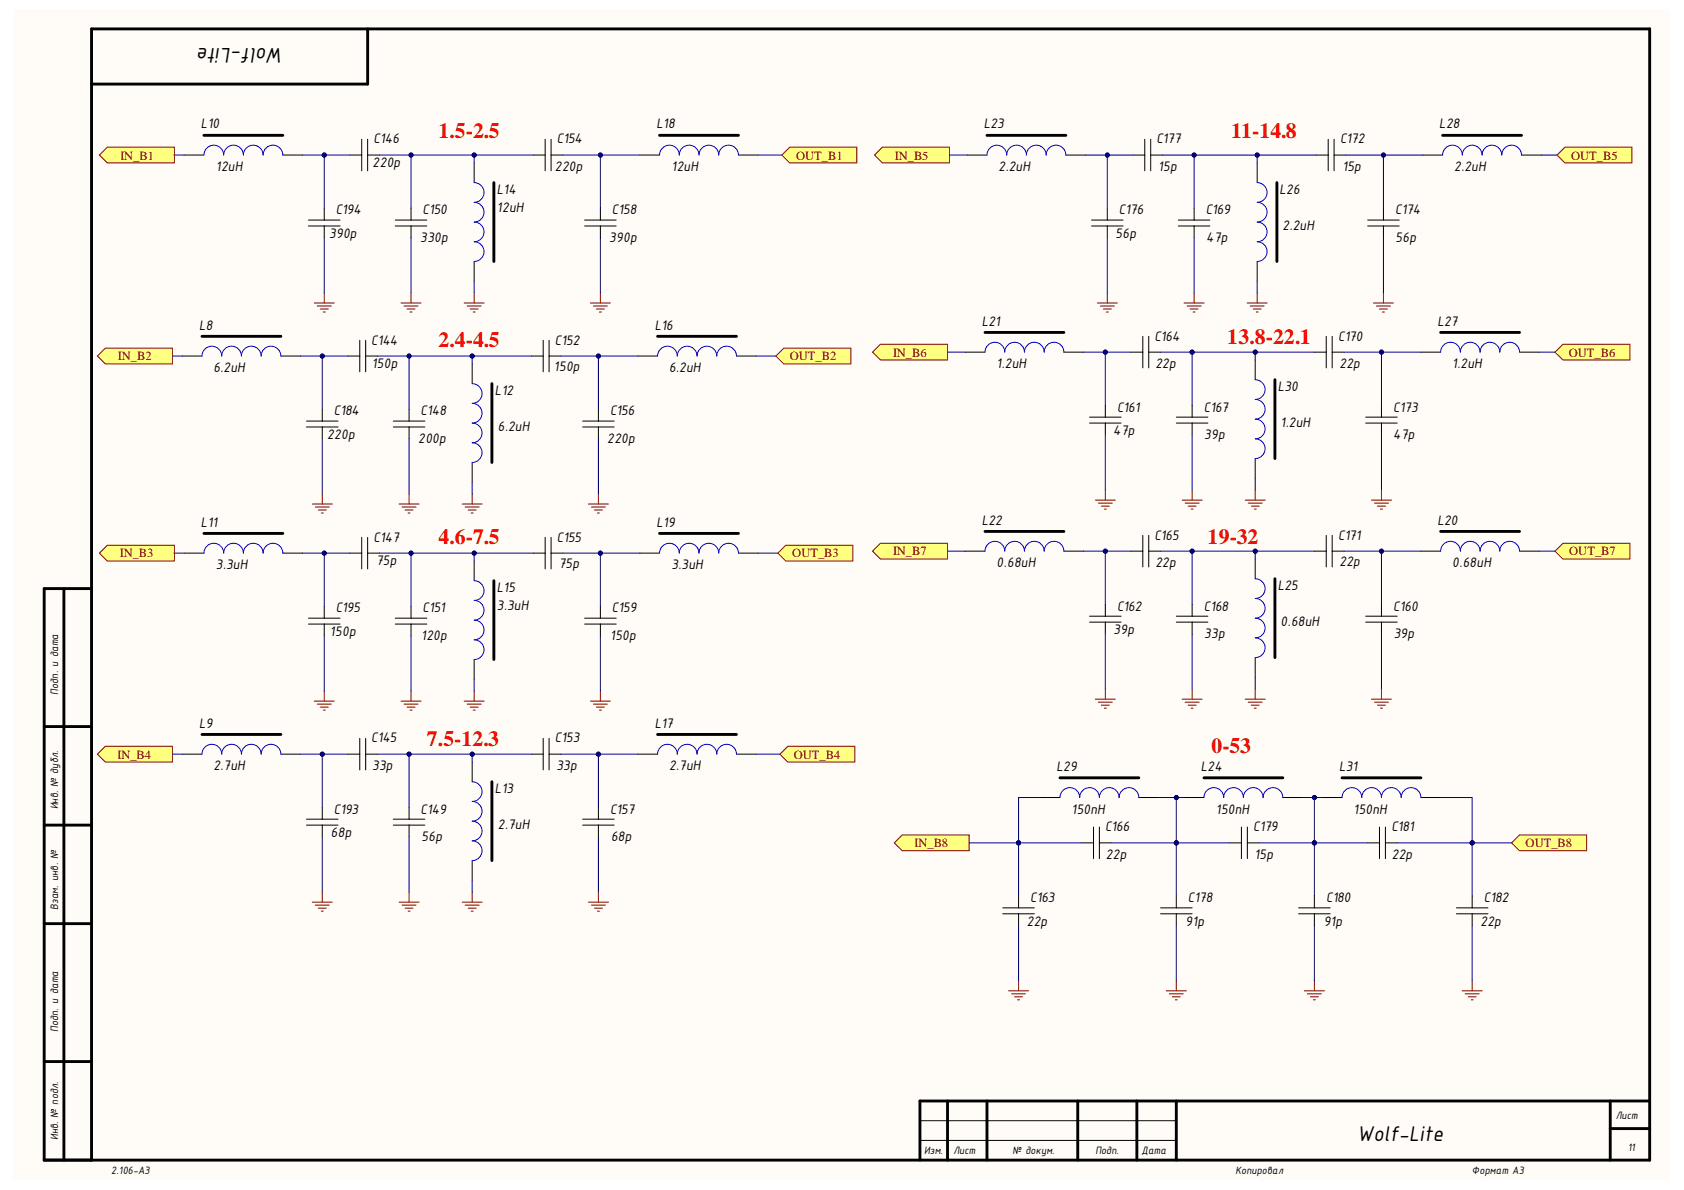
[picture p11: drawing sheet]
<svg xmlns="http://www.w3.org/2000/svg" width="297mm" height="210mm" viewBox="0 0 297 210" stroke-linecap="round" stroke-linejoin="round" font-family="sans-serif">
<g fill="#fffcf8">
<path d="M2.2 1.6h292.3v206.5h-292.3z" fill-rule="evenodd"/>
<path d="M2.2 1.6h292.3v206.5h-292.3z" fill-rule="evenodd"/>
</g>
<g fill="none" stroke="#000" stroke-width=".51">
<path d="M64.8 5.1v9.7h-48.7M36 23.9h13.9M87.1 32.2v13.9M116.3 23.9h14M7.8 103.8v100.8h283.2v-199.5h-274.9v199.5M7.8 103.8h8.3M11.3 103.8v100.8M7.8 128.2h8.3M7.8 145.5h8.3M7.8 162.9h8.3M7.8 187.3h8.3M167.1 194.2v10.4"/>
<path d="M174.1 194.2v10.4M190.1 194.2v10.4M200.5 194.2v10.4M207.5 194.2v10.4M284 194.2v10.4M284 199.1h7M291 194.2h-128.7v10.4"/>
</g>
<g fill="none" stroke="#000" stroke-width=".18">
<path d="M32.5 27.3h3.5M49.9 27.3h3.5M54.4 39.9h5.6M54.4 38.8h5.6M57.2 36.7v2.1M57.2 39.9v2M61.7 27.3h2.1M63.8 24.6v5.5M64.8 24.6v5.5M64.8 27.3h2.1M69.7 39.9h5.6M69.7 38.8h5.6"/>
<path d="M72.5 36.7v2.1M72.5 39.9v2M83.6 28.7v3.5M94.1 27.3h2.1M96.2 24.6v5.5M97.2 27.3h2.1M97.2 24.6v5.5M103.1 39.9h5.6M103.1 38.8h5.6M105.9 36.7v2.1M105.9 39.9v2M112.9 27.3h3.4"/>
<path d="M130.3 27.3h3.4M83.6 46.1v3.5M162.3 197.7h45.2M162.3 201.2h45.2"/>
</g>
<path d="M36 27.3a1.74 1.74 0 0 1 1.7-1.7 1.74 1.74 0 0 1 1.7 1.7 1.74 1.74 0 0 1 1.8-1.7 1.74 1.74 0 0 1 1.7 1.7 1.74 1.74 0 0 1 1.8-1.7 1.74 1.74 0 0 1 1.7 1.7 1.74 1.74 0 0 1 1.7-1.7 1.74 1.74 0 0 1 1.8 1.7M83.6 32.2a1.74 1.74 0 0 1 1.8 1.8 1.74 1.74 0 0 1-1.8 1.7 1.74 1.74 0 0 1 1.8 1.7 1.74 1.74 0 0 1-1.8 1.8 1.74 1.74 0 0 1 1.8 1.7 1.74 1.74 0 0 1-1.8 1.7 1.74 1.74 0 0 1 1.8 1.8 1.74 1.74 0 0 1-1.8 1.7M116.3 27.3a1.74 1.74 0 0 1 1.8-1.7 1.74 1.74 0 0 1 1.7 1.7 1.74 1.74 0 0 1 1.8-1.7 1.74 1.74 0 0 1 1.7 1.7 1.74 1.74 0 0 1 1.7-1.7 1.74 1.74 0 0 1 1.8 1.7 1.74 1.74 0 0 1 1.7-1.7 1.74 1.74 0 0 1 1.8 1.7" fill="none" stroke="#00f" stroke-width=".18"/>
<g fill="none" stroke="#800000" stroke-width=".18">
<path d="M55.4 53.4h3.6M56 54h2.4M56.5 54.5h1.4M57 55h.4M57.2 51.7v1.7M70.7 53.4h3.6M71.3 54h2.4M71.8 54.5h1.4M72.3 55h.4M72.5 51.7v1.7M81.9 53.4h3.5M82.4 54h2.5"/>
<path d="M82.9 54.5h1.4M83.5 55h.3M83.6 51.7v1.7M104.1 53.4h3.6M104.7 54h2.4M105.2 54.5h1.4M105.7 55h.4M105.9 51.7v1.7"/>
</g>
<path d="M17.5 27.3l1.4-1.3h11.9v2.7h-11.9z" fill-rule="evenodd" fill="#ffff80"/>
<path d="M17.5 27.3l1.4-1.3h11.9v2.7h-11.9z" fill="none" stroke="#800000" stroke-width=".18"/>
<path d="M137.9 27.3l1.4-1.3h11.8v2.7h-11.8z" fill-rule="evenodd" fill="#ffff80"/>
<g fill="none" stroke="#800000" stroke-width=".18">
<path d="M137.9 27.3l1.4-1.3h11.8v2.7h-11.8zM55.1 88.9h3.5M55.6 89.4h2.5M56.1 90h1.5M56.7 90.5h.3M56.8 87.1v1.8M70.4 88.9h3.5M70.9 89.4h2.5M71.4 90h1.5M72 90.5h.3M72.2 87.1v1.8M81.5 88.9h3.6"/>
<path d="M82 89.4h2.5M82.6 90h1.4M83.1 90.5h.4M83.3 87.1v1.8M103.8 88.9h3.5M104.3 89.4h2.5M104.8 90h1.5M105.4 90.5h.3M105.6 87.1v1.8"/>
</g>
<g fill="none" stroke="#000" stroke-width=".18">
<path d="M32.1 62.8h3.5M49.5 62.8h3.5M54.1 75.3h5.5M54.1 74.3h5.5M56.8 72.2v2.1M56.8 75.3v2.1M61.4 62.8h2.1M63.5 60v5.6M64.5 60v5.6M64.5 62.8h2.1M69.4 75.3h5.5M69.4 74.3h5.5"/>
<path d="M72.2 72.2v2.1M72.2 75.3v2.1M83.3 64.2v3.5M93.7 62.8h2.1M95.8 60v5.6M96.9 62.8h2M96.9 60v5.6M102.8 75.3h5.5M102.8 74.3h5.5M105.6 72.2v2.1M105.6 75.3v2.1M112.5 62.8h3.5"/>
<path d="M129.9 62.8h3.5M83.3 81.6v3.5"/>
</g>
<path d="M35.6 62.8a1.74 1.74 0 0 1 1.8-1.7 1.74 1.74 0 0 1 1.7 1.7 1.74 1.74 0 0 1 1.7-1.7 1.74 1.74 0 0 1 1.8 1.7 1.74 1.74 0 0 1 1.7-1.7 1.74 1.74 0 0 1 1.8 1.7 1.74 1.74 0 0 1 1.7-1.7 1.74 1.74 0 0 1 1.7 1.7M83.3 67.7a1.74 1.74 0 0 1 1.7 1.7 1.74 1.74 0 0 1-1.7 1.7 1.74 1.74 0 0 1 1.7 1.8 1.74 1.74 0 0 1-1.7 1.7 1.74 1.74 0 0 1 1.7 1.8 1.74 1.74 0 0 1-1.7 1.7 1.74 1.74 0 0 1 1.7 1.7 1.74 1.74 0 0 1-1.7 1.8M116 62.8a1.74 1.74 0 0 1 1.7-1.7 1.74 1.74 0 0 1 1.8 1.7 1.74 1.74 0 0 1 1.7-1.7 1.74 1.74 0 0 1 1.7 1.7 1.74 1.74 0 0 1 1.8-1.7 1.74 1.74 0 0 1 1.7 1.7 1.74 1.74 0 0 1 1.8-1.7 1.74 1.74 0 0 1 1.7 1.7" fill="none" stroke="#00f" stroke-width=".18"/>
<path d="M35.6 59.3h13.9M116 59.3h13.9M86.8 67.7v13.9" fill="none" stroke="#000" stroke-width=".51"/>
<path d="M17.2 62.8l1.4-1.4h11.8v2.8h-11.8z" fill-rule="evenodd" fill="#ffff80"/>
<path d="M17.2 62.8l1.4-1.4h11.8v2.8h-11.8z" fill="none" stroke="#800000" stroke-width=".18"/>
<path d="M136.9 62.8l1.4-1.4h11.8v2.8h-11.8z" fill-rule="evenodd" fill="#ffff80"/>
<g fill="none" stroke="#800000" stroke-width=".18">
<path d="M136.9 62.8l1.4-1.4h11.8v2.8h-11.8zM55.4 123.7h3.6M56 124.2h2.4M56.5 124.7h1.4M57 125.3h.4M57.2 121.9v1.8M70.7 123.7h3.6M71.3 124.2h2.4M71.8 124.7h1.4M72.3 125.3h.4M72.5 121.9v1.8M81.9 123.7h3.5"/>
<path d="M82.4 124.2h2.5M82.9 124.7h1.4M83.5 125.3h.3M83.6 121.9v1.8M104.1 123.7h3.6M104.7 124.2h2.4M105.2 124.7h1.4M105.7 125.3h.4M105.9 121.9v1.8"/>
</g>
<g fill="none" stroke="#000" stroke-width=".18">
<path d="M32.5 97.6h3.5M49.9 97.6h3.5M61.7 97.6h2.1M63.8 94.8v5.5M64.8 94.8v5.5M64.8 97.6h2.1M83.6 99v3.4M94.1 97.6h2.1M96.2 94.8v5.5M97.2 97.6h2.1M97.2 94.8v5.5M112.9 97.6h3.4"/>
<path d="M130.3 97.6h3.4M54.4 110.1h5.6M54.4 109h5.6M57.2 107v2M57.2 110.1v2.1M69.7 110.1h5.6M69.7 109h5.6M72.5 107v2M72.5 110.1v2.1M83.6 116.3v3.5M103.1 110.1h5.6M103.1 109h5.6"/>
<path d="M105.9 107v2M105.9 110.1v2.1"/>
</g>
<path d="M36 97.6a1.74 1.74 0 0 1 1.7-1.8 1.74 1.74 0 0 1 1.7 1.8 1.74 1.74 0 0 1 1.8-1.8 1.74 1.74 0 0 1 1.7 1.8 1.74 1.74 0 0 1 1.8-1.8 1.74 1.74 0 0 1 1.7 1.8 1.74 1.74 0 0 1 1.7-1.8 1.74 1.74 0 0 1 1.8 1.8M116.3 97.6a1.74 1.74 0 0 1 1.8-1.8 1.74 1.74 0 0 1 1.7 1.8 1.74 1.74 0 0 1 1.8-1.8 1.74 1.74 0 0 1 1.7 1.8 1.74 1.74 0 0 1 1.7-1.8 1.74 1.74 0 0 1 1.8 1.8 1.74 1.74 0 0 1 1.7-1.8 1.74 1.74 0 0 1 1.8 1.8M83.6 102.4a1.74 1.74 0 0 1 1.8 1.8 1.74 1.74 0 0 1-1.8 1.7 1.74 1.74 0 0 1 1.8 1.7 1.74 1.74 0 0 1-1.8 1.8 1.74 1.74 0 0 1 1.8 1.7 1.74 1.74 0 0 1-1.8 1.8 1.74 1.74 0 0 1 1.8 1.7 1.74 1.74 0 0 1-1.8 1.7" fill="none" stroke="#00f" stroke-width=".18"/>
<path d="M36 94.1h13.9M116.3 94.1h14M87.1 102.4v13.9" fill="none" stroke="#000" stroke-width=".51"/>
<path d="M17.5 97.6l1.4-1.4h11.9v2.8h-11.9z" fill-rule="evenodd" fill="#ffff80"/>
<path d="M17.5 97.6l1.4-1.4h11.9v2.8h-11.9z" fill="none" stroke="#800000" stroke-width=".18"/>
<path d="M137.2 97.6l1.4-1.4h11.8v2.8h-11.8z" fill-rule="evenodd" fill="#ffff80"/>
<g fill="none" stroke="#800000" stroke-width=".18">
<path d="M137.2 97.6l1.4-1.4h11.8v2.8h-11.8zM55.1 159.1h3.5M55.6 159.7h2.5M56.8 157.4v1.7M70.4 159.1h3.5M70.9 159.7h2.5M72.2 157.4v1.7M81.5 159.1h3.6M82 159.7h2.5M83.3 157.4v1.7M103.8 159.1h3.5M104.3 159.7h2.5"/>
<path d="M105.6 157.4v1.7M56.1 160.2h1.5M56.7 160.7h.3M71.4 160.2h1.5M72 160.7h.3M82.6 160.2h1.4M83.1 160.7h.4M104.8 160.2h1.5M105.4 160.7h.3"/>
</g>
<g fill="none" stroke="#000" stroke-width=".18">
<path d="M32.1 133h3.5M49.5 133h3.5M61.4 133h2.1M63.5 130.2v5.6M64.5 130.2v5.6M64.5 133h2.1M83.3 134.4v3.5M93.7 133h2.1M95.8 130.2v5.6M96.9 133h2M96.9 130.2v5.6M112.5 133h3.5"/>
<path d="M129.9 133h3.5M54.1 145.5h5.5M54.1 144.5h5.5M56.8 142.4v2.1M56.8 145.5v2.1M69.4 145.5h5.5M69.4 144.5h5.5M72.2 142.4v2.1M72.2 145.5v2.1M83.3 151.8v3.5M102.8 145.5h5.5M102.8 144.5h5.5"/>
<path d="M105.6 142.4v2.1M105.6 145.5v2.1"/>
</g>
<path d="M35.6 133a1.74 1.74 0 0 1 1.8-1.7 1.74 1.74 0 0 1 1.7 1.7 1.74 1.74 0 0 1 1.7-1.7 1.74 1.74 0 0 1 1.8 1.7 1.74 1.74 0 0 1 1.7-1.7 1.74 1.74 0 0 1 1.8 1.7 1.74 1.74 0 0 1 1.7-1.7 1.74 1.74 0 0 1 1.7 1.7M83.3 137.9a1.74 1.74 0 0 1 1.7 1.7 1.74 1.74 0 0 1-1.7 1.8 1.74 1.74 0 0 1 1.7 1.7 1.74 1.74 0 0 1-1.7 1.7 1.74 1.74 0 0 1 1.7 1.8 1.74 1.74 0 0 1-1.7 1.7 1.74 1.74 0 0 1 1.7 1.8 1.74 1.74 0 0 1-1.7 1.7M116 133a1.74 1.74 0 0 1 1.7-1.7 1.74 1.74 0 0 1 1.8 1.7 1.74 1.74 0 0 1 1.7-1.7 1.74 1.74 0 0 1 1.7 1.7 1.74 1.74 0 0 1 1.8-1.7 1.74 1.74 0 0 1 1.7 1.7 1.74 1.74 0 0 1 1.8-1.7 1.74 1.74 0 0 1 1.7 1.7" fill="none" stroke="#00f" stroke-width=".18"/>
<path d="M35.6 129.5h13.9M86.8 137.9v13.9M116 129.5h13.9" fill="none" stroke="#000" stroke-width=".51"/>
<path d="M17.2 133l1.4-1.4h11.8v2.8h-11.8z" fill-rule="evenodd" fill="#ffff80"/>
<path d="M17.2 133l1.4-1.4h11.8v2.8h-11.8z" fill="none" stroke="#800000" stroke-width=".18"/>
<path d="M137.6 133l1.4-1.4h11.8v2.8h-11.8z" fill-rule="evenodd" fill="#ffff80"/>
<g fill="none" stroke="#800000" stroke-width=".18">
<path d="M193.5 53.5h3.6M194.1 54h2.5M194.6 54.5h1.4M195.1 55h.4M195.3 51.7v1.8M208.9 53.5h3.5M209.4 54h2.5M209.9 54.5h1.4M210.4 55h.4M210.6 51.7v1.8M220 53.5h3.5M220.5 54h2.5"/>
<path d="M221.1 54.5h1.4M221.6 55h.3M221.8 51.7v1.8M242.3 53.5h3.5M242.8 54h2.5M243.3 54.5h1.4M243.8 55h.4M244 51.7v1.8M137.6 133l1.4-1.4h11.8v2.8h-11.8z"/>
</g>
<g fill="none" stroke="#000" stroke-width=".18">
<path d="M170.6 27.4h3.5M188 27.4h3.5M192.5 39.9h5.6M192.5 38.8h5.6M195.3 36.7v2.1M195.3 39.9v2M199.8 27.4h2.1M201.9 24.6v5.5M203 24.6v5.5M203 27.4h2.1M207.8 39.9h5.6M207.8 38.8h5.6"/>
<path d="M210.6 36.7v2.1M210.6 39.9v2M221.8 28.7v3.5M232.2 27.4h2.1M234.3 24.6v5.5M235.3 27.4h2.1M235.3 24.6v5.5M241.2 39.9h5.6M241.2 38.8h5.6M244 36.7v2.1M244 39.9v2M251 27.4h3.5"/>
<path d="M268.4 27.4h3.5M221.8 46.1v3.5"/>
</g>
<path d="M174.1 27.3a1.74 1.74 0 0 1 1.7-1.7 1.74 1.74 0 0 1 1.8 1.8 1.74 1.74 0 0 1 1.7-1.8 1.74 1.74 0 0 1 1.8 1.8 1.74 1.74 0 0 1 1.7-1.8 1.74 1.74 0 0 1 1.7 1.8 1.74 1.74 0 0 1 1.8-1.8 1.74 1.74 0 0 1 1.7 1.8M221.8 32.2a1.74 1.74 0 0 1 1.7 1.8 1.74 1.74 0 0 1-1.7 1.7 1.74 1.74 0 0 1 1.7 1.7 1.74 1.74 0 0 1-1.7 1.8 1.74 1.74 0 0 1 1.7 1.7 1.74 1.74 0 0 1-1.7 1.7 1.74 1.74 0 0 1 1.7 1.8 1.74 1.74 0 0 1-1.7 1.7M254.5 27.3a1.74 1.74 0 0 1 1.7-1.7 1.74 1.74 0 0 1 1.7 1.8 1.74 1.74 0 0 1 1.8-1.8 1.74 1.74 0 0 1 1.7 1.8 1.74 1.74 0 0 1 1.8-1.8 1.74 1.74 0 0 1 1.7 1.8 1.74 1.74 0 0 1 1.7-1.8 1.74 1.74 0 0 1 1.8 1.8" fill="none" stroke="#00f" stroke-width=".18"/>
<path d="M174.1 23.9h13.9M225.2 32.2v13.9M254.5 23.9h13.9" fill="none" stroke="#000" stroke-width=".51"/>
<path d="M154.3 27.3l1.3-1.3h11.9v2.7h-11.9z" fill-rule="evenodd" fill="#ffff80"/>
<path d="M154.3 27.3l1.3-1.3h11.9v2.7h-11.9z" fill="none" stroke="#800000" stroke-width=".18"/>
<path d="M274.6 27.4l1.4-1.4h11.9v2.7h-11.9z" fill-rule="evenodd" fill="#ffff80"/>
<g fill="none" stroke="#800000" stroke-width=".18">
<path d="M274.6 27.4l1.4-1.4h11.9v2.7h-11.9zM193.2 88.2h3.5M193.7 88.7h2.5M194.3 89.3h1.4M194.8 89.8h.3M195 86.4v1.8M208.5 88.2h3.5M209 88.7h2.5M209.6 89.3h1.4M210.1 89.8h.3M210.3 86.4v1.8M219.6 88.2h3.6"/>
<path d="M220.2 88.7h2.4M220.7 89.3h1.4M221.2 89.8h.4M221.4 86.4v1.8M241.9 88.2h3.5M242.4 88.7h2.5M243 89.3h1.4M243.5 89.8h.4M243.7 86.4v1.8"/>
</g>
<g fill="none" stroke="#000" stroke-width=".18">
<path d="M201.6 59.3v5.6M202.6 59.3v5.6M233.9 59.3v5.6M235 59.3v5.6M170.3 62.1h3.4M187.7 62.1h3.4M192.2 74.6h5.5M192.2 73.6h5.5M195 71.5v2.1M195 74.6v2.1M199.5 62.1h2.1M202.6 62.1h2.1"/>
<path d="M207.5 74.6h5.6M207.5 73.6h5.6M210.3 71.5v2.1M210.3 74.6v2.1M221.4 63.5v3.5M231.8 62.1h2.1M235 62.1h2.1M240.9 74.6h5.6M240.9 73.6h5.6M243.7 71.5v2.1M243.7 74.6v2.1M250.6 62.1h3.5"/>
<path d="M268 62.1h3.5M221.4 80.9v3.5"/>
</g>
<path d="M173.7 62.1a1.74 1.74 0 0 1 1.8-1.7 1.74 1.74 0 0 1 1.7 1.7M177.2 62.1a1.74 1.74 0 0 1 1.8-1.7 1.74 1.74 0 0 1 1.7 1.7M180.7 62.1a1.74 1.74 0 0 1 1.7-1.7 1.74 1.74 0 0 1 1.8 1.7M184.2 62.1a1.74 1.74 0 0 1 1.7-1.7 1.74 1.74 0 0 1 1.8 1.7M221.4 67a1.74 1.74 0 0 1 1.7 1.7 1.74 1.74 0 0 1-1.7 1.8 1.74 1.74 0 0 1 1.7 1.7 1.74 1.74 0 0 1-1.7 1.7 1.74 1.74 0 0 1 1.7 1.8 1.74 1.74 0 0 1-1.7 1.7 1.74 1.74 0 0 1 1.7 1.7 1.74 1.74 0 0 1-1.7 1.8M254.1 62.1a1.74 1.74 0 0 1 1.8-1.7 1.74 1.74 0 0 1 1.7 1.7M257.6 62.1a1.74 1.74 0 0 1 1.7-1.7 1.74 1.74 0 0 1 1.8 1.7M261.1 62.1a1.74 1.74 0 0 1 1.7-1.7 1.74 1.74 0 0 1 1.7 1.7M264.5 62.1a1.74 1.74 0 0 1 1.8-1.7 1.74 1.74 0 0 1 1.7 1.7" fill="none" stroke="#00f" stroke-width=".18"/>
<path d="M173.7 58.6h14M254.1 58.6h13.9M224.9 67v13.9" fill="none" stroke="#000" stroke-width=".51"/>
<path d="M153.9 62.1l1.4-1.4h11.8v2.8h-11.8z" fill-rule="evenodd" fill="#ffff80"/>
<path d="M153.9 62.1l1.4-1.4h11.8v2.8h-11.8z" fill="none" stroke="#800000" stroke-width=".18"/>
<path d="M274.3 62.1l1.4-1.4h11.8v2.8h-11.8z" fill-rule="evenodd" fill="#ffff80"/>
<g fill="none" stroke="#800000" stroke-width=".18">
<path d="M274.3 62.1l1.4-1.4h11.8v2.8h-11.8zM193.2 123.3h3.5M193.7 123.9h2.5M194.3 124.4h1.4M194.8 124.9h.3M195 121.6v1.7M208.5 123.3h3.5M209 123.9h2.5M209.6 124.4h1.4M210.1 124.9h.3M210.3 121.6v1.7M219.6 123.3h3.6"/>
<path d="M220.2 123.9h2.4M220.7 124.4h1.4M221.2 124.9h.4M221.4 121.6v1.7M241.9 123.3h3.5M242.4 123.9h2.5M243 124.4h1.4M243.5 124.9h.4M243.7 121.6v1.7"/>
</g>
<g fill="none" stroke="#000" stroke-width=".18">
<path d="M170.3 97.2h3.4M187.7 97.2h3.4M199.5 97.2h2.1M201.6 94.4v5.6M202.6 94.4v5.6M202.6 97.2h2.1M221.4 98.6v3.5M231.8 97.2h2.1M233.9 94.4v5.6M235 97.2h2.1M235 94.4v5.6M250.6 97.2h3.5"/>
<path d="M268 97.2h3.5M192.2 109.7h5.5M192.2 108.7h5.5M195 106.6v2.1M195 109.7v2.1M207.5 109.7h5.6M207.5 108.7h5.6M210.3 106.6v2.1M210.3 109.7v2.1M221.4 116v3.5M240.9 109.7h5.6M240.9 108.7h5.6"/>
<path d="M243.7 106.6v2.1M243.7 109.7v2.1"/>
</g>
<path d="M173.7 97.2a1.74 1.74 0 0 1 1.8-1.7 1.74 1.74 0 0 1 1.7 1.7 1.74 1.74 0 0 1 1.8-1.7 1.74 1.74 0 0 1 1.7 1.7 1.74 1.74 0 0 1 1.7-1.7 1.74 1.74 0 0 1 1.8 1.7 1.74 1.74 0 0 1 1.7-1.7 1.74 1.74 0 0 1 1.8 1.7M254.1 97.2a1.74 1.74 0 0 1 1.8-1.7 1.74 1.74 0 0 1 1.7 1.7 1.74 1.74 0 0 1 1.7-1.7 1.74 1.74 0 0 1 1.8 1.7 1.74 1.74 0 0 1 1.7-1.7 1.74 1.74 0 0 1 1.7 1.7 1.74 1.74 0 0 1 1.8-1.7 1.74 1.74 0 0 1 1.7 1.7M221.4 102.1a1.74 1.74 0 0 1 1.7 1.7 1.74 1.74 0 0 1-1.7 1.8 1.74 1.74 0 0 1 1.7 1.7 1.74 1.74 0 0 1-1.7 1.7 1.74 1.74 0 0 1 1.7 1.8 1.74 1.74 0 0 1-1.7 1.7 1.74 1.74 0 0 1 1.7 1.7 1.74 1.74 0 0 1-1.7 1.8" fill="none" stroke="#00f" stroke-width=".18"/>
<path d="M173.7 93.7h14M254.1 93.7h13.9M224.9 102.1v13.9" fill="none" stroke="#000" stroke-width=".51"/>
<path d="M153.9 97.2l1.4-1.4h11.8v2.8h-11.8z" fill-rule="evenodd" fill="#ffff80"/>
<path d="M153.9 97.2l1.4-1.4h11.8v2.8h-11.8z" fill="none" stroke="#800000" stroke-width=".18"/>
<path d="M274.3 97.2l1.4-1.4h11.8v2.8h-11.8z" fill-rule="evenodd" fill="#ffff80"/>
<path d="M274.3 97.2l1.4-1.4h11.8v2.8h-11.8z" fill="none" stroke="#800000" stroke-width=".18"/>
<path d="M157.7 148.7l1.4-1.4h11.9v2.8h-11.9z" fill-rule="evenodd" fill="#ffff80"/>
<path d="M157.7 148.7l1.4-1.4h11.9v2.8h-11.9z" fill="none" stroke="#800000" stroke-width=".18"/>
<path d="M266.6 148.7l1.4-1.4h11.9v2.8h-11.9z" fill-rule="evenodd" fill="#ffff80"/>
<path d="M266.6 148.7l1.4-1.4h11.9v2.8h-11.9z" fill="none" stroke="#800000" stroke-width=".18"/>
<g fill="none" stroke="#000" stroke-width=".18">
<path d="M183.5 140.7h3.5M190.8 148.7h2.1M192.9 145.9v5.6M193.9 145.9v5.6M193.9 148.7h2.1M200.9 140.7h3.5M208.9 140.7h3.5M216.9 148.7h2.1M219 145.9v5.6M220 148.7h2.1M220 145.9v5.6M226.3 140.7h3.5"/>
<path d="M233.2 140.7h3.5M241.2 148.7h2.1M243.3 145.9v5.6M244.4 148.7h2.1M244.4 145.9v5.6M250.6 140.7h3.5"/>
</g>
<path d="M187 140.7a1.74 1.74 0 0 1 1.7-1.8 1.74 1.74 0 0 1 1.7 1.8 1.74 1.74 0 0 1 1.8-1.8 1.74 1.74 0 0 1 1.7 1.8 1.74 1.74 0 0 1 1.8-1.8 1.74 1.74 0 0 1 1.7 1.8 1.74 1.74 0 0 1 1.7-1.8 1.74 1.74 0 0 1 1.8 1.8M212.4 140.7a1.74 1.74 0 0 1 1.7-1.8 1.74 1.74 0 0 1 1.7 1.8 1.74 1.74 0 0 1 1.8-1.8 1.74 1.74 0 0 1 1.7 1.8 1.74 1.74 0 0 1 1.8-1.8 1.74 1.74 0 0 1 1.7 1.8 1.74 1.74 0 0 1 1.7-1.8 1.74 1.74 0 0 1 1.8 1.8M236.7 140.7a1.74 1.74 0 0 1 1.8-1.8 1.74 1.74 0 0 1 1.7 1.8 1.74 1.74 0 0 1 1.7-1.8 1.74 1.74 0 0 1 1.8 1.8 1.74 1.74 0 0 1 1.7-1.8 1.74 1.74 0 0 1 1.8 1.8 1.74 1.74 0 0 1 1.7-1.8 1.74 1.74 0 0 1 1.7 1.8" fill="none" stroke="#00f" stroke-width=".18"/>
<path d="M187 137.2h13.9M212.4 137.2h13.9M236.7 137.2h13.9" fill="none" stroke="#000" stroke-width=".51"/>
<path d="M53.4 27.3h8.3" fill="none" stroke="#000080" stroke-width=".18"/>
<circle cx="57.2" cy="27.3" r=".35" fill="#000080"/>
<g fill="none" stroke="#000080" stroke-width=".18">
<path d="M57.2 27.3v9.4"/>
<circle cx="57.2" cy="27.3" r=".35"/>
</g>
<circle cx="57.2" cy="27.3" r=".35" fill="#000080"/>
<g fill="none" stroke="#000080" stroke-width=".18">
<path d="M72.5 27.3v9.4"/>
<circle cx="57.2" cy="27.3" r=".35"/>
</g>
<circle cx="72.5" cy="27.3" r=".35" fill="#000080"/>
<g fill="none" stroke="#000080" stroke-width=".18">
<path d="M66.9 27.3h16.7v1.4M57.2 41.9v9.8M72.5 41.9v9.8M83.6 49.6v2.1"/>
<circle cx="72.5" cy="27.3" r=".35"/>
</g>
<circle cx="72.5" cy="27.3" r=".35" fill="#000080"/>
<circle cx="72.5" cy="27.3" r=".35" fill="none" stroke="#000080" stroke-width=".18"/>
<circle cx="83.6" cy="27.3" r=".35" fill="#000080"/>
<g fill="none" stroke="#000080" stroke-width=".18">
<path d="M83.6 27.3h10.5"/>
<circle cx="83.6" cy="27.3" r=".35"/>
</g>
<circle cx="83.6" cy="27.3" r=".35" fill="#000080"/>
<g fill="none" stroke="#000080" stroke-width=".18">
<path d="M99.3 27.3h6.6v9.4M105.9 41.9v9.8"/>
<circle cx="83.6" cy="27.3" r=".35"/>
</g>
<circle cx="105.9" cy="27.3" r=".35" fill="#000080"/>
<g fill="none" stroke="#000080" stroke-width=".18">
<path d="M105.9 27.3h7"/>
<circle cx="105.9" cy="27.3" r=".35"/>
</g>
<circle cx="105.9" cy="27.3" r=".35" fill="#000080"/>
<g fill="none" stroke="#000080" stroke-width=".18">
<path d="M30.8 27.3h1.7M133.7 27.3h4.2M53 62.8h8.4"/>
<circle cx="105.9" cy="27.3" r=".35"/>
</g>
<circle cx="56.8" cy="62.8" r=".35" fill="#000080"/>
<g fill="none" stroke="#000080" stroke-width=".18">
<path d="M56.8 62.8v9.4"/>
<circle cx="56.8" cy="62.8" r=".35"/>
</g>
<circle cx="56.8" cy="62.8" r=".35" fill="#000080"/>
<g fill="none" stroke="#000080" stroke-width=".18">
<path d="M72.2 62.8v9.4"/>
<circle cx="56.8" cy="62.8" r=".35"/>
</g>
<circle cx="72.2" cy="62.8" r=".35" fill="#000080"/>
<g fill="none" stroke="#000080" stroke-width=".18">
<path d="M56.8 77.4v9.7M66.6 62.8h16.7v1.4M72.2 77.4v9.7M83.3 85.1v2"/>
<circle cx="72.2" cy="62.8" r=".35"/>
</g>
<circle cx="72.2" cy="62.8" r=".35" fill="#000080"/>
<circle cx="72.2" cy="62.8" r=".35" fill="none" stroke="#000080" stroke-width=".18"/>
<circle cx="83.3" cy="62.8" r=".35" fill="#000080"/>
<g fill="none" stroke="#000080" stroke-width=".18">
<path d="M83.3 62.8h10.4"/>
<circle cx="83.3" cy="62.8" r=".35"/>
</g>
<circle cx="83.3" cy="62.8" r=".35" fill="#000080"/>
<g fill="none" stroke="#000080" stroke-width=".18">
<path d="M98.9 62.8h6.7v9.4M105.6 77.4v9.7"/>
<circle cx="83.3" cy="62.8" r=".35"/>
</g>
<circle cx="105.6" cy="62.8" r=".35" fill="#000080"/>
<g fill="none" stroke="#000080" stroke-width=".18">
<path d="M105.6 62.8h6.9"/>
<circle cx="105.6" cy="62.8" r=".35"/>
</g>
<circle cx="105.6" cy="62.8" r=".35" fill="#000080"/>
<g fill="none" stroke="#000080" stroke-width=".18">
<path d="M30.4 62.8h1.7M133.4 62.8h3.5M53.4 97.6h8.3"/>
<circle cx="105.6" cy="62.8" r=".35"/>
</g>
<circle cx="57.2" cy="97.6" r=".35" fill="#000080"/>
<g fill="none" stroke="#000080" stroke-width=".18">
<path d="M57.2 97.6v9.4"/>
<circle cx="57.2" cy="97.6" r=".35"/>
</g>
<circle cx="57.2" cy="97.6" r=".35" fill="#000080"/>
<g fill="none" stroke="#000080" stroke-width=".18">
<path d="M72.5 97.6v9.4"/>
<circle cx="57.2" cy="97.6" r=".35"/>
</g>
<circle cx="72.5" cy="97.6" r=".35" fill="#000080"/>
<g fill="none" stroke="#000080" stroke-width=".18">
<path d="M66.9 97.6h16.7v1.4M57.2 112.2v9.7M72.5 112.2v9.7M83.6 119.8v2.1"/>
<circle cx="72.5" cy="97.6" r=".35"/>
</g>
<circle cx="72.5" cy="97.6" r=".35" fill="#000080"/>
<circle cx="72.5" cy="97.6" r=".35" fill="none" stroke="#000080" stroke-width=".18"/>
<circle cx="83.6" cy="97.6" r=".35" fill="#000080"/>
<g fill="none" stroke="#000080" stroke-width=".18">
<path d="M83.6 97.6h10.5"/>
<circle cx="83.6" cy="97.6" r=".35"/>
</g>
<circle cx="83.6" cy="97.6" r=".35" fill="#000080"/>
<g fill="none" stroke="#000080" stroke-width=".18">
<path d="M99.3 97.6h6.6v9.4M105.9 112.2v9.7"/>
<circle cx="83.6" cy="97.6" r=".35"/>
</g>
<circle cx="105.9" cy="97.6" r=".35" fill="#000080"/>
<g fill="none" stroke="#000080" stroke-width=".18">
<path d="M105.9 97.6h7"/>
<circle cx="105.9" cy="97.6" r=".35"/>
</g>
<circle cx="105.9" cy="97.6" r=".35" fill="#000080"/>
<g fill="none" stroke="#000080" stroke-width=".18">
<path d="M30.8 97.6h1.7M133.7 97.6h3.5M53 133h8.4"/>
<circle cx="105.9" cy="97.6" r=".35"/>
</g>
<circle cx="56.8" cy="133" r=".35" fill="#000080"/>
<g fill="none" stroke="#000080" stroke-width=".18">
<path d="M56.8 133v9.4"/>
<circle cx="56.8" cy="133" r=".35"/>
</g>
<circle cx="56.8" cy="133" r=".35" fill="#000080"/>
<g fill="none" stroke="#000080" stroke-width=".18">
<path d="M72.2 133v9.4"/>
<circle cx="56.8" cy="133" r=".35"/>
</g>
<circle cx="72.2" cy="133" r=".35" fill="#000080"/>
<g fill="none" stroke="#000080" stroke-width=".18">
<path d="M66.6 133h16.7v1.4M56.8 147.6v9.8M72.2 147.6v9.8M83.3 155.3v2.1"/>
<circle cx="72.2" cy="133" r=".35"/>
</g>
<circle cx="72.2" cy="133" r=".35" fill="#000080"/>
<circle cx="72.2" cy="133" r=".35" fill="none" stroke="#000080" stroke-width=".18"/>
<circle cx="83.3" cy="133" r=".35" fill="#000080"/>
<g fill="none" stroke="#000080" stroke-width=".18">
<path d="M83.3 133h10.4"/>
<circle cx="83.3" cy="133" r=".35"/>
</g>
<circle cx="83.3" cy="133" r=".35" fill="#000080"/>
<g fill="none" stroke="#000080" stroke-width=".18">
<path d="M98.9 133h6.7v9.4M105.6 147.6v9.8"/>
<circle cx="83.3" cy="133" r=".35"/>
</g>
<circle cx="105.6" cy="133" r=".35" fill="#000080"/>
<g fill="none" stroke="#000080" stroke-width=".18">
<path d="M105.6 133h6.9"/>
<circle cx="105.6" cy="133" r=".35"/>
</g>
<circle cx="105.6" cy="133" r=".35" fill="#000080"/>
<g fill="none" stroke="#000080" stroke-width=".18">
<path d="M191.5 27.4h8.3M30.4 133h1.7M133.4 133h4.2"/>
<circle cx="105.6" cy="133" r=".35"/>
</g>
<circle cx="195.3" cy="27.3" r=".35" fill="#000080"/>
<g fill="none" stroke="#000080" stroke-width=".18">
<path d="M195.3 27.4v9.3"/>
<circle cx="195.3" cy="27.3" r=".35"/>
</g>
<circle cx="195.3" cy="27.3" r=".35" fill="#000080"/>
<g fill="none" stroke="#000080" stroke-width=".18">
<path d="M210.6 27.4v9.3"/>
<circle cx="195.3" cy="27.3" r=".35"/>
</g>
<circle cx="210.6" cy="27.3" r=".35" fill="#000080"/>
<g fill="none" stroke="#000080" stroke-width=".18">
<path d="M205.1 27.4h16.7v1.3M195.3 41.9v9.8M210.6 41.9v9.8M221.8 49.6v2.1"/>
<circle cx="210.6" cy="27.3" r=".35"/>
</g>
<circle cx="210.6" cy="27.3" r=".35" fill="#000080"/>
<circle cx="210.6" cy="27.3" r=".35" fill="none" stroke="#000080" stroke-width=".18"/>
<circle cx="221.8" cy="27.3" r=".35" fill="#000080"/>
<g fill="none" stroke="#000080" stroke-width=".18">
<path d="M221.8 27.4h10.4"/>
<circle cx="221.8" cy="27.3" r=".35"/>
</g>
<circle cx="221.8" cy="27.3" r=".35" fill="#000080"/>
<g fill="none" stroke="#000080" stroke-width=".18">
<path d="M237.4 27.4h6.6v9.3M244 41.9v9.8"/>
<circle cx="221.8" cy="27.3" r=".35"/>
</g>
<circle cx="244" cy="27.3" r=".35" fill="#000080"/>
<g fill="none" stroke="#000080" stroke-width=".18">
<path d="M244 27.4h7"/>
<circle cx="244" cy="27.3" r=".35"/>
</g>
<circle cx="244" cy="27.3" r=".35" fill="#000080"/>
<g fill="none" stroke="#000080" stroke-width=".18">
<path d="M167.5 27.3h3.1M271.9 27.4h2.7M195 62.1v9.4"/>
<circle cx="244" cy="27.3" r=".35"/>
</g>
<circle cx="195" cy="62.1" r=".35" fill="#000080"/>
<g fill="none" stroke="#000080" stroke-width=".18">
<path d="M210.3 62.1v9.4"/>
<circle cx="195" cy="62.1" r=".35"/>
</g>
<circle cx="210.3" cy="62.1" r=".35" fill="#000080"/>
<g fill="none" stroke="#000080" stroke-width=".18">
<path d="M195 76.7v9.7M210.3 76.7v9.7M221.4 62.1h10.4M221.4 84.4v2"/>
<circle cx="210.3" cy="62.1" r=".35"/>
</g>
<circle cx="221.4" cy="62.1" r=".35" fill="#000080"/>
<g fill="none" stroke="#000080" stroke-width=".18">
<path d="M237.1 62.1h6.6v9.4M243.7 76.7v9.7"/>
<circle cx="221.4" cy="62.1" r=".35"/>
</g>
<circle cx="243.7" cy="62.1" r=".35" fill="#000080"/>
<g fill="none" stroke="#000080" stroke-width=".18">
<path d="M243.7 62.1h6.9"/>
<circle cx="243.7" cy="62.1" r=".35"/>
</g>
<circle cx="243.7" cy="62.1" r=".35" fill="#000080"/>
<g fill="none" stroke="#000080" stroke-width=".18">
<path d="M167.1 62.1h3.2M191.1 62.1h8.4M271.5 62.1h2.8"/>
<circle cx="243.7" cy="62.1" r=".35"/>
</g>
<circle cx="195" cy="62.1" r=".35" fill="#000080"/>
<g fill="none" stroke="#000080" stroke-width=".18">
<path d="M204.7 62.1h16.7v1.4"/>
<circle cx="195" cy="62.1" r=".35"/>
</g>
<circle cx="210.3" cy="62.1" r=".35" fill="#000080"/>
<circle cx="210.3" cy="62.1" r=".35" fill="none" stroke="#000080" stroke-width=".18"/>
<circle cx="221.4" cy="62.1" r=".35" fill="#000080"/>
<g fill="none" stroke="#000080" stroke-width=".18">
<path d="M195 97.2v9.4"/>
<circle cx="221.4" cy="62.1" r=".35"/>
</g>
<circle cx="195" cy="97.2" r=".35" fill="#000080"/>
<g fill="none" stroke="#000080" stroke-width=".18">
<path d="M210.3 97.2v9.4"/>
<circle cx="195" cy="97.2" r=".35"/>
</g>
<circle cx="210.3" cy="97.2" r=".35" fill="#000080"/>
<g fill="none" stroke="#000080" stroke-width=".18">
<path d="M221.4 97.2h10.4M195 111.8v9.8M210.3 111.8v9.8M221.4 119.5v2.1"/>
<circle cx="210.3" cy="97.2" r=".35"/>
</g>
<circle cx="221.4" cy="97.2" r=".35" fill="#000080"/>
<g fill="none" stroke="#000080" stroke-width=".18">
<path d="M237.1 97.2h6.6v9.4M243.7 111.8v9.8"/>
<circle cx="221.4" cy="97.2" r=".35"/>
</g>
<circle cx="243.7" cy="97.2" r=".35" fill="#000080"/>
<g fill="none" stroke="#000080" stroke-width=".18">
<path d="M243.7 97.2h6.9"/>
<circle cx="243.7" cy="97.2" r=".35"/>
</g>
<circle cx="243.7" cy="97.2" r=".35" fill="#000080"/>
<g fill="none" stroke="#000080" stroke-width=".18">
<path d="M167.1 97.2h3.2M191.1 97.2h8.4M271.5 97.2h2.8"/>
<circle cx="243.7" cy="97.2" r=".35"/>
</g>
<circle cx="195" cy="97.2" r=".35" fill="#000080"/>
<g fill="none" stroke="#000080" stroke-width=".18">
<path d="M204.7 97.2h16.7v1.4"/>
<circle cx="195" cy="97.2" r=".35"/>
</g>
<circle cx="210.3" cy="97.2" r=".35" fill="#000080"/>
<circle cx="210.3" cy="97.2" r=".35" fill="none" stroke="#000080" stroke-width=".18"/>
<circle cx="221.4" cy="97.2" r=".35" fill="#000080"/>
<g fill="none" stroke="#000080" stroke-width=".18">
<path d="M171 148.7h19.8"/>
<circle cx="221.4" cy="97.2" r=".35"/>
</g>
<circle cx="179.7" cy="148.7" r=".35" fill="#000080"/>
<g fill="none" stroke="#000080" stroke-width=".18">
<path d="M204.4 140.7h4.5"/>
<circle cx="179.7" cy="148.7" r=".35"/>
</g>
<circle cx="207.5" cy="140.7" r=".35" fill="#000080"/>
<g fill="none" stroke="#000080" stroke-width=".18">
<path d="M229.8 140.7h3.4"/>
<circle cx="207.5" cy="140.7" r=".35"/>
</g>
<circle cx="231.8" cy="140.7" r=".35" fill="#000080"/>
<g fill="none" stroke="#000080" stroke-width=".18">
<path d="M196 148.7h20.9"/>
<circle cx="231.8" cy="140.7" r=".35"/>
</g>
<circle cx="207.5" cy="148.7" r=".35" fill="#000080"/>
<g fill="none" stroke="#000080" stroke-width=".18">
<path d="M222.1 148.7h19.1"/>
<circle cx="207.5" cy="148.7" r=".35"/>
</g>
<circle cx="231.8" cy="148.7" r=".35" fill="#000080"/>
<g fill="none" stroke="#000080" stroke-width=".18">
<path d="M207.5 140.7v8"/>
<circle cx="231.8" cy="148.7" r=".35"/>
</g>
<circle cx="207.5" cy="140.7" r=".35" fill="#000080"/>
<circle cx="207.5" cy="140.7" r=".35" fill="none" stroke="#000080" stroke-width=".18"/>
<circle cx="207.5" cy="148.7" r=".35" fill="#000080"/>
<g fill="none" stroke="#000080" stroke-width=".18">
<path d="M183.5 140.7h-3.8v8"/>
<circle cx="207.5" cy="148.7" r=".35"/>
</g>
<circle cx="179.7" cy="148.7" r=".35" fill="#000080"/>
<g fill="none" stroke="#000080" stroke-width=".18">
<path d="M231.8 140.7v8"/>
<circle cx="179.7" cy="148.7" r=".35"/>
</g>
<circle cx="231.8" cy="140.7" r=".35" fill="#000080"/>
<circle cx="231.8" cy="140.7" r=".35" fill="none" stroke="#000080" stroke-width=".18"/>
<circle cx="231.8" cy="148.7" r=".35" fill="#000080"/>
<g fill="none" stroke="#000080" stroke-width=".18">
<path d="M254.1 140.7h5.6v8h-13.2"/>
<circle cx="231.8" cy="148.7" r=".35"/>
</g>
<circle cx="259.7" cy="148.7" r=".35" fill="#000080"/>
<g fill="none" stroke="#000080" stroke-width=".18">
<path d="M259.7 148.7h6.9"/>
<circle cx="259.7" cy="148.7" r=".35"/>
</g>
<circle cx="259.7" cy="148.7" r=".35" fill="#000080"/>
<g fill="none" stroke="#000080" stroke-width=".18">
<path d="M179.7 148.7v9.4"/>
<circle cx="259.7" cy="148.7" r=".35"/>
</g>
<path d="M179.7 158.1v2M176.9 161.2h5.5M176.9 160.1h5.5M179.7 161.2v2.1" fill="none" stroke="#000" stroke-width=".18"/>
<path d="M177.9 174.8h3.5M178.4 175.3h2.5M179 175.8h1.4M179.5 176.4h.3M179.7 173v1.8" fill="none" stroke="#800000" stroke-width=".18"/>
<circle cx="179.7" cy="148.7" r=".35" fill="#000080"/>
<g fill="none" stroke="#000080" stroke-width=".18">
<path d="M207.5 148.7v9.4M179.7 163.3v9.7"/>
<circle cx="179.7" cy="148.7" r=".35"/>
</g>
<path d="M207.5 158.1v2M204.7 161.2h5.6M204.7 160.1h5.6M207.5 161.2v2.1" fill="none" stroke="#000" stroke-width=".18"/>
<path d="M205.7 174.8h3.6M206.2 175.3h2.5M206.8 175.8h1.4M207.3 176.4h.4M207.5 173v1.8" fill="none" stroke="#800000" stroke-width=".18"/>
<circle cx="207.5" cy="148.7" r=".35" fill="#000080"/>
<g fill="none" stroke="#000080" stroke-width=".18">
<path d="M231.8 148.7v9.4M207.5 163.3v9.7"/>
<circle cx="207.5" cy="148.7" r=".35"/>
</g>
<path d="M231.8 158.1v2M229.1 161.2h5.5M229.1 160.1h5.5M231.8 161.2v2.1" fill="none" stroke="#000" stroke-width=".18"/>
<path d="M230.1 174.8h3.5M230.6 175.3h2.5M231.1 175.8h1.4M231.7 176.4h.3M231.8 173v1.8" fill="none" stroke="#800000" stroke-width=".18"/>
<circle cx="231.8" cy="148.7" r=".35" fill="#000080"/>
<g fill="none" stroke="#000080" stroke-width=".18">
<path d="M259.7 148.7v9.4M231.8 163.3v9.7"/>
<circle cx="231.8" cy="148.7" r=".35"/>
</g>
<path d="M259.7 158.1v2M256.9 161.2h5.6M256.9 160.1h5.6M259.7 161.2v2.1" fill="none" stroke="#000" stroke-width=".18"/>
<path d="M257.9 174.8h3.5M258.4 175.3h2.5M259 175.8h1.4M259.5 176.4h.4M259.7 173v1.8" fill="none" stroke="#800000" stroke-width=".18"/>
<circle cx="259.7" cy="148.7" r=".35" fill="#000080"/>
<g fill="none" stroke="#000080" stroke-width=".18">
<path d="M259.7 163.3v9.7"/>
<circle cx="259.7" cy="148.7" r=".35"/>
</g>
<g font-size="4.1">
<text x="50" y="8.5" transform="rotate(-180 50 8.5)">Wolf-Lite</text>
<text x="239.4" y="201.2">Wolf-Lite</text>
</g>
<g font-size="3.8" fill="#f00">
<text x="77.3" y="24.4">1.5-2.5</text>
<text x="217.2" y="24.4">11-14.8</text>
<text x="77.3" y="61.3">2.4-4.5</text>
<text x="216.5" y="60.6">13.8-22.1</text>
<text x="77.3" y="96">4.6-7.5</text>
<text x="213" y="96">19-32</text>
<text x="75.3" y="131.5">7.5-12.3</text>
<text x="213.7" y="132.9">0-53</text>
</g>
<g font-size="2.7">
<text x="35.4" y="22.7">L10</text>
<text x="115.8" y="22.7">L18</text>
<text x="173.5" y="22.7">L23</text>
<text x="253.9" y="22.7">L28</text>
<text x="65.7" y="29.5">220p</text>
<text x="65.9" y="25.3">C146</text>
<text x="98.2" y="25.3">C154</text>
<text x="204" y="25.3">C177</text>
<text x="236.4" y="25.3">C172</text>
<text x="38.1" y="30.2">12uH</text>
<text x="87.6" y="34.2">L14</text>
<text x="97.9" y="30.1">220p</text>
<text x="118.4" y="30.2">12uH</text>
<text x="176.1" y="30.2">2.2uH</text>
<text x="204.3" y="30.2">15p</text>
<text x="225.7" y="34.2">L26</text>
<text x="236.8" y="30.1">15p</text>
<text x="256.5" y="30.2">2.2uH</text>
<text x="59.2" y="37.8">C194</text>
<text x="74.5" y="37.8">C150</text>
<text x="87.6" y="37.4">12uH</text>
<text x="107.9" y="37.8">C158</text>
<text x="197.4" y="37.8">C176</text>
<text x="212.7" y="37.8">C169</text>
<text x="226.2" y="40.6">2.2uH</text>
<text x="246.1" y="37.8">C174</text>
<text x="58" y="42">390p</text>
<text x="74.1" y="42.7">330p</text>
<text x="107.4" y="42.7">390p</text>
<text x="196.8" y="42">56p</text>
<text x="212.8" y="42.7">47p</text>
<text x="246.2" y="42.7">56p</text>
<text x="35.1" y="58.2">L8</text>
<text x="115.5" y="58.2">L16</text>
<text x="173.2" y="57.5">L21</text>
<text x="253.5" y="57.5">L27</text>
<text x="37.6" y="65.6">6.2uH</text>
<text x="65.5" y="60.8">C144</text>
<text x="65.6" y="64.9">150p</text>
<text x="97.7" y="65.5">150p</text>
<text x="97.9" y="60.8">C152</text>
<text x="118" y="65.6">6.2uH</text>
<text x="175.8" y="64.9">1.2uH</text>
<text x="203.6" y="60.1">C164</text>
<text x="203.8" y="64.9">22p</text>
<text x="236" y="60.1">C170</text>
<text x="236.3" y="64.8">22p</text>
<text x="256.2" y="64.9">1.2uH</text>
<text x="87.3" y="69.6">L12</text>
<text x="225.4" y="69">L30</text>
<text x="57.7" y="77.4">220p</text>
<text x="58.9" y="73.3">C184</text>
<text x="74.2" y="73.3">C148</text>
<text x="87.8" y="76.1">6.2uH</text>
<text x="107.6" y="73.3">C156</text>
<text x="196.4" y="76.7">47p</text>
<text x="197" y="72.6">C161</text>
<text x="212.3" y="72.6">C167</text>
<text x="212.4" y="77.4">39p</text>
<text x="225.9" y="75.3">1.2uH</text>
<text x="245.8" y="72.6">C173</text>
<text x="245.8" y="77.4">47p</text>
<text x="73.8" y="78.1">200p</text>
<text x="107.1" y="78.1">220p</text>
<text x="35.4" y="92.9">L11</text>
<text x="65.9" y="95.5">C147</text>
<text x="98.2" y="95.5">C155</text>
<text x="115.8" y="92.9">L19</text>
<text x="173.2" y="92.6">L22</text>
<text x="203.6" y="95.2">C165</text>
<text x="236" y="95.2">C171</text>
<text x="253.5" y="92.6">L20</text>
<text x="38.1" y="100.4">3.3uH</text>
<text x="66.3" y="99.7">75p</text>
<text x="98.6" y="100.2">75p</text>
<text x="118.4" y="100.4">3.3uH</text>
<text x="175.8" y="100">0.68uH</text>
<text x="203.8" y="100">22p</text>
<text x="236.3" y="99.9">22p</text>
<text x="256.2" y="100">0.68uH</text>
<text x="87.6" y="104.4">L15</text>
<text x="87.6" y="107.6">3.3uH</text>
<text x="197" y="107.7">C162</text>
<text x="212.3" y="107.7">C168</text>
<text x="225.4" y="104.1">L25</text>
<text x="245.8" y="107.7">C160</text>
<text x="58.2" y="112.2">150p</text>
<text x="59.2" y="108">C195</text>
<text x="74.3" y="112.9">120p</text>
<text x="74.5" y="108">C151</text>
<text x="107.6" y="112.9">150p</text>
<text x="107.9" y="108">C159</text>
<text x="196.4" y="111.8">39p</text>
<text x="212.4" y="112.6">33p</text>
<text x="225.9" y="110.5">0.68uH</text>
<text x="245.8" y="112.6">39p</text>
<text x="35.1" y="128.4">L9</text>
<text x="65.5" y="130.9">C145</text>
<text x="97.9" y="130.9">C153</text>
<text x="115.5" y="128.4">L17</text>
<text x="37.6" y="135.8">2.7uH</text>
<text x="65.6" y="135.8">33p</text>
<text x="98.1" y="135.8">33p</text>
<text x="118" y="135.8">2.7uH</text>
<text x="186.4" y="136">L29</text>
<text x="211.8" y="136">L24</text>
<text x="236.2" y="136">L31</text>
<text x="58.9" y="143.5">C193</text>
<text x="74.2" y="143.5">C149</text>
<text x="87.3" y="139.9">L13</text>
<text x="107.6" y="143.5">C157</text>
<text x="189" y="143.5">150nH</text>
<text x="214.5" y="143.5">150nH</text>
<text x="238.7" y="143.5">150nH</text>
<text x="58.4" y="147.7">68p</text>
<text x="74.4" y="148.3">56p</text>
<text x="87.8" y="146.2">2.7uH</text>
<text x="107.8" y="148.3">68p</text>
<text x="194.9" y="146.7">C166</text>
<text x="221.1" y="146.7">C179</text>
<text x="245.4" y="146.7">C181</text>
<text x="195.1" y="151.5">22p</text>
<text x="221.3" y="151.5">15p</text>
<text x="245.5" y="151.5">22p</text>
<text x="181.7" y="159.2">C163</text>
<text x="209.5" y="159.2">C178</text>
<text x="233.9" y="159.2">C180</text>
<text x="261.7" y="159.2">C182</text>
<text x="181.1" y="163.3">22p</text>
<text x="209.1" y="163.3">91p</text>
<text x="233.5" y="163.3">91p</text>
<text x="261.2" y="163.3">22p</text>
</g>
<g font-size="2.2" fill="#800000">
<text x="21.2" y="28.1">IN_B1</text>
<text x="140.4" y="28.1">OUT_B1</text>
<text x="157.9" y="28.1">IN_B5</text>
<text x="277.1" y="28.1">OUT_B5</text>
<text x="20.8" y="63.6">IN_B2</text>
<text x="139.3" y="63.6">OUT_B2</text>
<text x="157.5" y="62.9">IN_B6</text>
<text x="276.7" y="62.9">OUT_B6</text>
<text x="21.1" y="98.3">IN_B3</text>
<text x="139.8" y="98.3">OUT_B3</text>
<text x="157.5" y="98">IN_B7</text>
<text x="276.8" y="98">OUT_B7</text>
<text x="20.7" y="133.8">IN_B4</text>
<text x="140" y="133.8">OUT_B4</text>
<text x="161.3" y="149.4">IN_B8</text>
<text x="269.1" y="149.4">OUT_B8</text>
</g>
<g font-size="2.1">
<text x="10.2" y="122.6" transform="rotate(-90 10.2 122.6)">Подп. и дата</text>
<text x="10.2" y="142.8" transform="rotate(-90 10.2 142.8)">Инв. № дубл.</text>
<text x="10.2" y="160.5" transform="rotate(-90 10.2 160.5)">Взам. инв. №</text>
<text x="10.2" y="182.1" transform="rotate(-90 10.2 182.1)">Подп. и дата</text>
<text x="285" y="197.4">Лист</text>
<text x="10.2" y="201.1" transform="rotate(-90 10.2 201.1)">Инв. № подл.</text>
<text x="163" y="203.6">Изм.</text>
<text x="168.2" y="203.6">Лист</text>
<text x="178.6" y="203.6">№ докум.</text>
<text x="193.2" y="203.6">Подп.</text>
<text x="201.3" y="203.6">Дата</text>
<text x="287.1" y="203">11</text>
<text x="19.6" y="207.1">2.106-A3</text>
<text x="217.9" y="207.1">Копировал</text>
<text x="259.6" y="207.1">Формат А3</text>
</g>
</svg>
